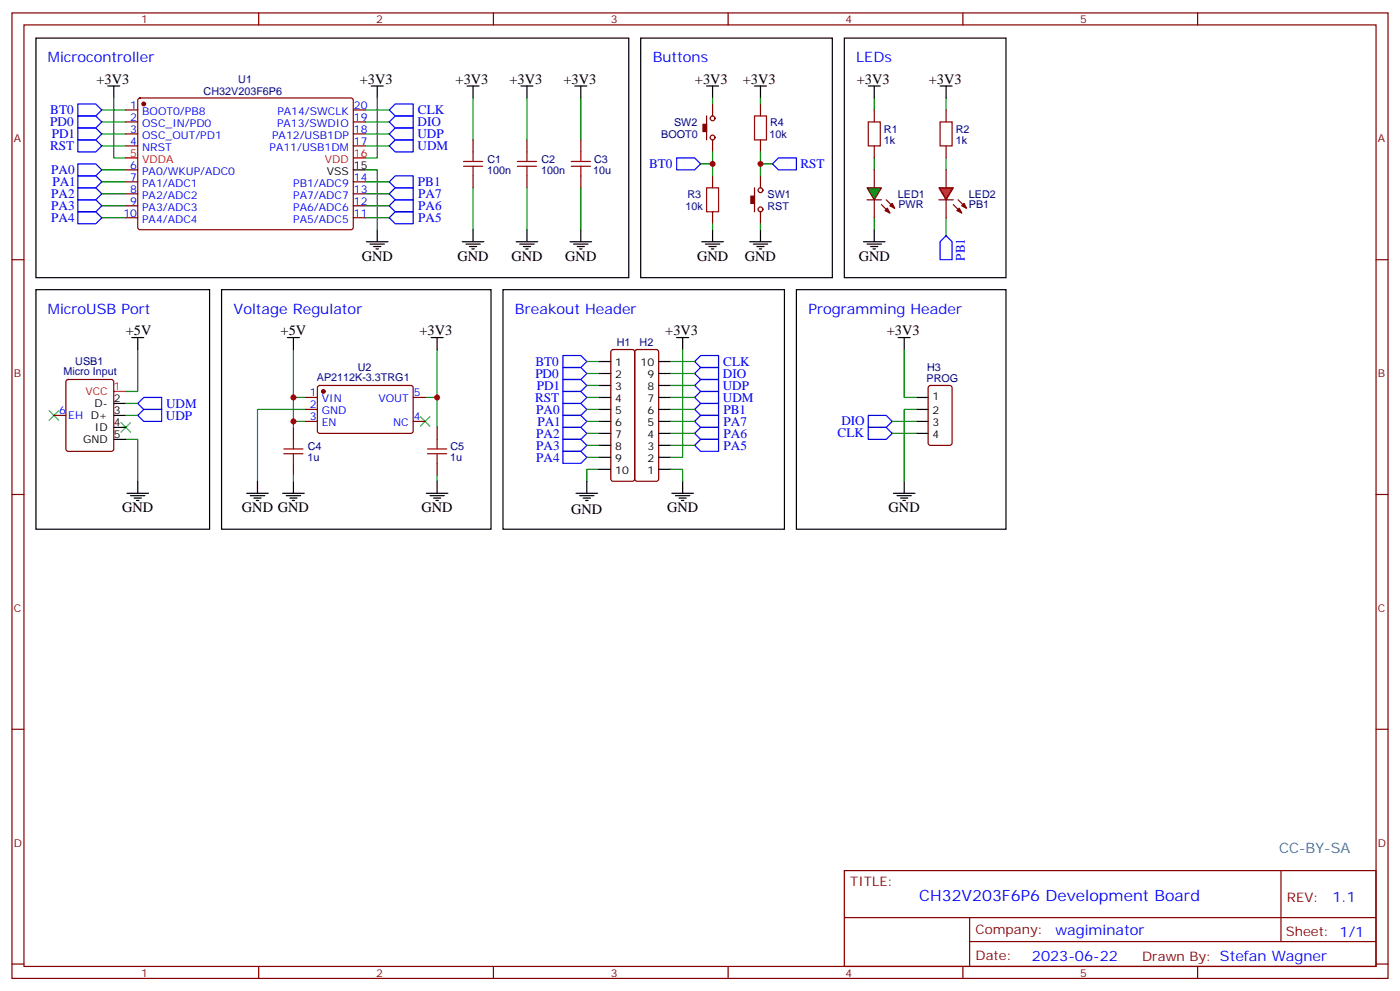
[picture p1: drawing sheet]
<svg xmlns="http://www.w3.org/2000/svg" width="412mm" height="292mm" viewBox="0 0 412 292" stroke-linecap="round" stroke-linejoin="round" font-family="sans-serif">
<g fill="none" stroke="#870000" stroke-width=".35">
<path d="M3.5 3.8h405.4v284.3h-405.4zM7.1 7.3h398.2v277.3h-398.2zM76.2 3.8v3.5M145.3 3.8v3.5M214.5 3.8v3.5M283.6 3.8v3.5M352.8 3.8v3.5M37 32.4h3.6M37 35.9h3.6M37 39.4h3.6M40.8 29.1l.5-.2h62.3l.5 .7-.1 37.6-.6 .5-62.4-.1-.4-.6v-37.4zM104.1 32.4h3.5"/>
<path d="M104.1 35.9h3.5M104.1 39.4h3.5M278.7 32.4v3.5M37 43h3.6M37 50h3.6M37 53.6h3.6M37 57.1h3.6M104.1 43h3.5M104.1 53.6h3.5M104.1 57.1h3.5M139.3 41.2v3.5M139.3 51.8v3.5"/>
<path d="M155.2 41.2v3.5M155.2 51.8v3.5M171.1 41.2v3.5M171.1 51.8v3.5M276.6 58.8h4.2M278.7 43v3.5M278.7 50v5.3M278.7 58.8v5.3M282.2 58.8l2.5 2.5M3.5 76.5h3.6M37 60.6h3.6M37 64.1h3.6"/>
<path d="M104.1 60.6h3.5M104.1 64.1h3.5M280.8 60.3l2.5 2.4M405.3 76.5h3.6M3.5 145.6h3.6M405.3 145.6h3.6M3.5 214.8h3.6M405.3 214.8h3.6M248.7 256.4h156.6v28.2h-156.6zM377.3 256.4v20.9M248.7 270.2h156.5M285.6 277.3h119.6"/>
<path d="M285.6 270.2v14.2M3.5 283.9h3.6M76.2 284.6v3.5M145.3 284.6v3.5M214.5 284.6v3.5M283.6 284.6v3.5M352.8 284.6v3.5M405.3 283.9h3.6"/>
</g>
<g fill="#870000" stroke="#870000" stroke-width=".35">
<path d="M281.9 62l.7-.7 .7 1.4z"/>
<path d="M283.3 60.6l.7-.7 .7 1.4z"/>
<circle cx="42.3" cy="30.6" r=".53"/>
</g>
<path d="M37 46.5h3.6M104.1 46.5h3.5" fill="none" stroke="#f00" stroke-width=".35"/>
<g fill="none" stroke="#000" stroke-width=".35">
<path d="M248.7 11.2h47.6v70.6h-47.6zM31.7 25.3h3.6M33.5 25.3v3.6M109.4 25.3h3.5M111.1 25.3v3.6M137.6 25.3h3.5M139.3 25.3v3.6M153.5 25.3h3.5M155.2 25.3v3.6M169.3 25.3h3.6M171.1 25.3v3.6M104.1 50h3.5"/>
<path d="M107.9 71.2h6.4M109 71.9h4.2M110.1 72.6h2.1M110.8 73.3h.7M111.1 67.7v3.5M136.2 71.2h6.3M137.2 71.9h4.3M138.3 72.6h2.1M139 73.3h.7M139.3 67.7v3.5M152 71.2h6.4M153.1 71.9h4.2"/>
<path d="M154.2 72.6h2.1M154.9 73.3h.7M155.2 67.7v3.5M167.9 71.2h6.4M169 71.9h4.2M170 72.6h2.2M170.7 73.3h.7M171.1 67.7v3.5"/>
</g>
<g fill="none" stroke="#00f" stroke-width=".35">
<path d="M22.9 30.6h5.3l1.8 1.8-1.8 1.7h-5.3zM22.9 34.1h5.3l1.8 1.8-1.8 1.8h-5.3zM22.9 37.7h5.3l1.8 1.7-1.8 1.8h-5.3zM114.7 39.4l1.7-1.7h5.3v3.5h-5.3zM114.7 35.9l1.7-1.8h5.3v3.6h-5.3zM116.4 30.6h5.3v3.5h-5.3l-1.7-1.7zM22.9 41.2h5.3l1.8 1.8-1.8 1.7h-5.3zM22.9 48.3h5.3l1.8 1.7-1.8 1.8h-5.3zM22.9 51.8h5.3l1.8 1.8-1.8 1.7h-5.3zM22.9 55.3h5.3l1.8 1.8-1.8 1.7h-5.3zM22.9 58.8h5.3l1.8 1.8-1.8 1.8h-5.3zM114.7 57.1l1.7-1.8h5.3v3.5h-5.3z"/>
<path d="M114.7 53.6l1.7-1.8h5.3v3.5h-5.3zM114.7 43l1.7-1.8h5.3v3.5h-5.3zM22.9 62.4h5.3l1.8 1.7-1.8 1.8h-5.3zM114.7 64.1l1.7-1.7h5.3v3.5h-5.3zM114.7 60.6l1.7-1.8h5.3v3.6h-5.3zM278.7 69.4l1.8 1.8v5.3h-3.6v-5.3z"/>
</g>
<g fill="none" stroke="#008700" stroke-width=".35">
<path d="M30 32.4h7M30 35.9h7M30 39.4h7M33.5 28.9v17.6h3.5M107.6 32.4h7.1M107.6 35.9h7.1M107.6 39.4h7.1M111.1 28.9v17.6h-3.5M139.3 28.9v12.3M155.2 28.9v12.3M171.1 28.9v12.3M278.7 28.9v3.5"/>
<path d="M30 43h7M30 50h7M30 53.6h7M30 57.1h7M107.6 50h3.5v17.7M107.6 43h7.1M107.6 53.6h7.1M107.6 57.1h7.1M139.3 55.3v12.4M155.2 55.3v12.4M171.1 55.3v12.4M278.7 46.5v3.5"/>
<path d="M30 60.6h7M30 64.1h7M107.6 60.6h7.1M107.6 64.1h7.1M257.5 64.1v3.6M278.7 64.1v5.3"/>
</g>
<g fill="none" stroke="#a10000" stroke-width=".35">
<path d="M276.9 35.9h3.6v7.1h-3.6zM136.5 47.6h5.7M136.5 49h5.7M139.3 44.7v2.9M139.3 49v2.8M152.4 47.6h5.6M152.4 49h5.6M155.2 44.7v2.9M155.2 49v2.8M168.3 47.6h5.6M168.3 49h5.6M171.1 44.7v2.9"/>
<path d="M171.1 49v2.8"/>
</g>
<path d="M276.6 55.3h4.2l-2.1 3.5z" fill="#f00" stroke="#870000" stroke-width=".35"/>
<path d="M257.5 28.9v3.5M257.5 46.5v3.5" fill="none" stroke="#008700" stroke-width=".35"/>
<path d="M254.4 71.2h6.3M255.4 71.9h4.2M256.5 72.6h2.1M257.2 73.3h.7M257.5 67.7v3.5" fill="none" stroke="#000" stroke-width=".35"/>
<path d="M255.8 35.9h3.5v7.1h-3.5z" fill="none" stroke="#a10000" stroke-width=".35"/>
<path d="M257.5 32.4v3.5M257.5 43v3.5M257.5 50v5.3M257.5 58.8v5.3" fill="none" stroke="#870000" stroke-width=".35"/>
<path d="M255.4 55.3h4.2l-2.1 3.5z" fill="#0c0" stroke="#870000" stroke-width=".35"/>
<g fill="none" stroke="#870000" stroke-width=".35">
<path d="M208.1 34.1v7.1M209.9 30.6v3.5M224 30.6v3.5M209.9 41.2v3.5M209.9 51.8v3.5M222.2 55.3v7.1M224 41.2v3.5M224 51.8v3.5M255.4 58.8h4.2M261.1 58.8l2.4 2.5M209.9 62.4v3.5M224 62.4v3.5"/>
<path d="M259.6 60.3l2.5 2.4M19.6 112l.5-.2h12.7l.7 .4v20l-.4 .7h-13l-.6-.4-.1-20zM90 117.1h3.5M93.7 113.7l.5-.2 27.1 .1 .4 .6-.1 13-.6 .4h-27.1l-.4-.7v-12.7zM121.7 117.1h3.5M180.2 103.1l.4-.2h5.7l.5 .2 .2 .5v37.4l-.3 .5-.4 .2h-5.7l-.5-.2-.2-.5v-37.4zM187.2 103.1l.5-.2h5.6l.5 .2 .2 .5v37.4l-.2 .5-.5 .2h-5.6l-.5-.2-.2-.5v-37.4zM273.6 113.7l.5-.2h5.7l.6 .5 .1 16.5-.5 .6-5.9 .1-.6-.5-.1-16.5zM15.9 122.3h3.5M86.4 125.9v3.5M86.4 136.5v3.5M90 120.6h3.5"/>
<path d="M90 124.1h3.5M121.7 124.1h3.5M128.8 125.9v3.5M128.8 136.5v3.5"/>
<circle cx="209.9" cy="34.9" r=".71"/>
<circle cx="209.9" cy="40.5" r=".71"/>
<circle cx="224" cy="56" r=".71"/>
<circle cx="224" cy="61.7" r=".71"/>
</g>
<g fill="#870000" stroke="#870000" stroke-width=".35">
<path d="M260.7 62l.7-.7 .7 1.4z"/>
<path d="M262.8 59.9l.7 1.4-1.4-.7z"/>
<path d="M221.2 57.8h1v2.1h-1z"/>
<path d="M207.1 36.6h1v2.1h-1z"/>
<circle cx="95.2" cy="115.3" r=".53"/>
</g>
<g fill="none" stroke="#000" stroke-width=".35">
<path d="M10.6 11.2h174.6v70.6h-174.6zM188.7 11.2h56.5v70.6h-56.5zM208.1 25.3h3.6M209.9 25.3v3.6M222.2 25.3h3.6M224 25.3v3.6M255.8 25.3h3.5M257.5 25.3v3.6M276.9 25.3h3.6M278.7 25.3v3.6M206.7 71.2h6.4M207.8 71.9h4.2"/>
<path d="M208.8 72.6h2.2M209.5 73.3h.8M209.9 67.7v3.5M220.8 71.2h6.4M221.9 71.9h4.2M223 72.6h2.1M223.7 73.3h.7M224 67.7v3.5M10.6 85.3h51.1v70.6h-51.1zM38.8 99.4h3.5M40.6 99.4v3.5M65.3 85.3h79.3v70.6h-79.3z"/>
<path d="M84.7 99.4h3.5M86.4 99.4v3.5M127 99.4h3.5M128.8 99.4v3.5M148.2 85.3h82.9v70.6h-82.9zM199.3 99.4h3.5M201.1 99.4v3.5M234.6 85.3h61.7v70.6h-61.7zM264.6 99.4h3.5M266.3 99.4v3.5M33.5 118.8h3.5M176.4 106.5h3.5"/>
<path d="M176.4 110h3.5M176.4 113.5h3.5M176.4 117.1h3.5M194 106.5h3.6M194 110h3.6M194 113.5h3.6M194 117.1h3.6M269.9 117.1h3.5M33.5 129.4h3.5M33.5 125.9h3.5M33.5 122.3h3.5M176.4 120.6h3.5"/>
<path d="M176.4 124.1h3.5M176.4 127.6h3.5M176.4 131.2h3.5M176.4 134.7h3.5M176.4 138.2h3.5M194 120.6h3.6M194 124.1h3.6M194 127.6h3.6M194 131.2h3.6M194 134.7h3.6M194 138.2h3.6M269.9 120.6h3.5"/>
<path d="M269.9 124.1h3.5M269.9 127.6h3.5M37.4 145.3h6.3M38.5 146h4.2M39.5 146.7h2.1M40.2 147.4h.7M40.6 141.7v3.6M72.7 145.3h6.3M73.7 146h4.3M74.8 146.7h2.1M75.5 147.4h.7M75.8 141.7v3.6"/>
<path d="M83.3 145.3h6.3M84.3 146h4.2M85.4 146.7h2.1M86.1 147.4h.7M86.4 141.7v3.6M125.6 145.3h6.3M126.6 146h4.3M127.7 146.7h2.1M128.4 147.4h.7M128.8 141.7v3.6M169.7 145.3h6.3M170.7 146h4.3"/>
<path d="M171.8 146.7h2.1M172.5 147.4h.7M172.9 141.7v3.6M197.9 145.3h6.4M199 146h4.2M200 146.7h2.1M200.7 147.4h.7M201.1 141.7v3.6M263.2 145.3h6.3M264.2 146h4.3M265.3 146.7h2.1M266 147.4h.7"/>
<path d="M266.3 141.7v3.6"/>
</g>
<path d="M222.2 34.1h3.6v7.1h-3.6zM208.1 55.3h3.6v7.1h-3.6zM83.6 133.6h5.7M83.6 132.2h5.7M86.4 129.4v2.8M86.4 133.6v2.9M125.9 133.6h5.7M125.9 132.2h5.7M128.8 129.4v2.8M128.8 133.6v2.9" fill="none" stroke="#a10000" stroke-width=".35"/>
<g fill="none" stroke="#008700" stroke-width=".35">
<path d="M209.9 28.9v1.7M224 28.9v1.7M206.4 48.3h3.5M209.9 44.7v7.1M224 44.7v7.1M224 48.3h3.5M209.9 65.9v1.8M224 65.9v1.8M37 118.8h3.6M40.6 102.9v12.4h-3.6M86.4 102.9v14.2h3.6M86.4 117.1v8.8"/>
<path d="M128.8 102.9v14.2h-3.6M128.8 117.1v8.8M172.9 106.5h3.5M172.9 110h3.5M172.9 113.5h3.5M172.9 117.1h3.5M197.6 106.5h7M197.6 110h7M197.6 113.5h7M197.6 117.1h7M201.1 102.9v31.8h-3.5M266.3 102.9v14.2h3.6"/>
<path d="M37 129.4h3.6v12.3M37 122.3h3.6M86.4 124.1h3.6M86.4 140v1.7M90 120.6h-14.2v21.1M128.8 140v1.7M172.9 124.1h3.5M172.9 120.6h3.5M172.9 127.6h3.5M172.9 131.2h3.5M172.9 134.7h3.5M176.4 138.2h-3.5v3.5"/>
<path d="M197.6 138.2h3.5v3.5M197.6 124.1h7M197.6 120.6h7M197.6 127.6h7M197.6 131.2h7M262.8 124.1h7.1M262.8 127.6h7.1M269.9 120.6h-3.6v21.1"/>
</g>
<path d="M14.5 120.9l2.8 2.9M17.3 120.9l-2.8 2.9M35.6 124.5l2.9 2.8M38.5 124.5l-2.9 2.8M123.8 122.7l2.8 2.8M126.6 122.7l-2.8 2.8" fill="none" stroke="#3c3" stroke-width=".35"/>
<path d="M33.5 115.3h3.5" fill="none" stroke="#f00" stroke-width=".35"/>
<g fill="none" stroke="#00f" stroke-width=".35">
<path d="M199.3 46.5h5.3l1.8 1.8-1.8 1.7h-5.3zM227.5 48.3l1.8-1.8h5.3v3.5h-5.3zM40.6 118.8l1.7-1.7h5.3v3.5h-5.3zM165.8 104.7h5.3l1.8 1.8-1.8 1.7h-5.3zM165.8 108.2h5.3l1.8 1.8-1.8 1.8h-5.3zM165.8 111.8h5.3l1.8 1.7-1.8 1.8h-5.3zM165.8 115.3h5.3l1.8 1.8-1.8 1.7h-5.3zM165.8 118.8h5.3l1.8 1.8-1.8 1.7h-5.3zM204.6 106.5l1.8-1.8h5.3v3.5h-5.3zM204.6 110l1.8-1.8h5.3v3.6h-5.3zM204.6 113.5l1.8-1.7h5.3v3.5h-5.3zM204.6 117.1l1.8-1.8h5.3v3.5h-5.3z"/>
<path d="M42.3 120.6h5.3v3.5h-5.3l-1.7-1.8zM165.8 122.3h5.3l1.8 1.8-1.8 1.8h-5.3zM165.8 125.9h5.3l1.8 1.7-1.8 1.8h-5.3zM165.8 129.4h5.3l1.8 1.8-1.8 1.7h-5.3zM165.8 132.9h5.3l1.8 1.8-1.8 1.8h-5.3zM204.6 120.6l1.8-1.8h5.3v3.5h-5.3zM204.6 124.1l1.8-1.8h5.3v3.6h-5.3zM204.6 127.6l1.8-1.7h5.3v3.5h-5.3zM204.6 131.2l1.8-1.8h5.3v3.5h-5.3zM255.8 125.9h5.3l1.7 1.7-1.7 1.8h-5.3zM255.8 122.3h5.3l1.7 1.8-1.7 1.8h-5.3z"/>
</g>
<g fill="#c00">
<circle cx="86.4" cy="124.1" r=".88"/>
<circle cx="86.4" cy="117.1" r=".88"/>
<circle cx="128.8" cy="117.1" r=".88"/>
<circle cx="209.9" cy="48.3" r=".88"/>
<circle cx="224" cy="48.3" r=".88"/>
</g>
<text font-size="4.6" fill="#00f" x="270.8" y="265.4">CH32V203F6P6 Development Board</text>
<g font-size="4.2" fill="#00f">
<text x="14.1" y="18.3">Microcontroller</text>
<text x="192.3" y="18.3">Buttons</text>
<text x="252.2" y="18.3">LEDs</text>
<text x="14.1" y="92.4">MicroUSB Port</text>
<text x="68.8" y="92.4">Voltage Regulator</text>
<text x="151.7" y="92.4">Breakout Header</text>
<text x="238.1" y="92.4">Programming Header</text>
<text x="392.5" y="265.7">1.1</text>
<text x="310.9" y="275.2">wagiminator</text>
<text x="304" y="283">2023-06-22</text>
</g>
<g font-size="4.2">
<text x="28.4" y="24.6">+3V3</text>
<text x="106" y="24.6">+3V3</text>
<text x="134.2" y="24.6">+3V3</text>
<text x="150.1" y="24.6">+3V3</text>
<text x="166" y="24.6">+3V3</text>
<text x="204.7" y="24.6">+3V3</text>
<text x="218.8" y="24.6">+3V3</text>
<text x="252.4" y="24.6">+3V3</text>
<text x="273.6" y="24.6">+3V3</text>
<text x="106.5" y="76.8">GND</text>
<text x="134.8" y="76.8">GND</text>
<text x="150.6" y="76.8">GND</text>
<text x="166.5" y="76.8">GND</text>
<text x="205.3" y="76.8">GND</text>
<text x="219.4" y="76.8">GND</text>
<text x="252.9" y="76.8">GND</text>
<text x="37" y="98.7">+5V</text>
<text x="82.7" y="98.7">+5V</text>
<text x="123.6" y="98.7">+3V3</text>
<text x="196" y="98.7">+3V3</text>
<text x="261.2" y="98.7">+3V3</text>
<text x="36" y="150.9">GND</text>
<text x="71.3" y="150.9">GND GND</text>
<text x="124.2" y="150.9">GND</text>
<text x="168.2" y="151.4">GND</text>
<text x="196.5" y="150.9">GND</text>
<text x="261.8" y="150.9">GND</text>
</g>
<text font-size="4.2" fill="#0099b0" x="376.8" y="251.1">CC-BY-SA</text>
<g font-size="3.9" fill="#00f">
<text x="14.8" y="33.7">BT0</text>
<text x="123.1" y="33.7">CLK</text>
<text x="14.8" y="37.2">PD0</text>
<text x="15.2" y="40.7">PD1</text>
<text x="123" y="40.7">UDP</text>
<text x="123" y="37.2">DIO</text>
<text x="14.7" y="44.2">RST</text>
<text x="123" y="44.3">UDM</text>
<text x="15.1" y="51.3">PA0</text>
<text x="191.2" y="49.5">BT0</text>
<text x="235.8" y="49.5">RST</text>
<text x="15.1" y="58.3">PA2</text>
<text x="15.4" y="54.8">PA1</text>
<text x="123.1" y="54.9">PB1</text>
<text x="123.2" y="58.4">PA7</text>
<text x="15.1" y="61.9">PA3</text>
<text x="15.1" y="65.4">PA4</text>
<text x="123.2" y="65.4">PA5</text>
<text x="123.2" y="61.9">PA6</text>
<text x="284.2" y="76.8" transform="rotate(-90 284.2 76.8)">PB1</text>
<text x="157.7" y="107.7">BT0</text>
<text x="213.1" y="107.8">CLK</text>
<text x="157.7" y="111.3">PD0</text>
<text x="213" y="111.3">DIO</text>
<text x="157.6" y="118.3">RST</text>
<text x="158.1" y="114.8">PD1</text>
<text x="212.9" y="114.8">UDP</text>
<text x="213" y="118.4">UDM</text>
<text x="48.9" y="123.6">UDP</text>
<text x="48.9" y="120.1">UDM</text>
<text x="158" y="121.8">PA0</text>
<text x="158.3" y="125.4">PA1</text>
<text x="213.1" y="121.9">PB1</text>
<text x="213.2" y="125.4">PA7</text>
<text x="247.9" y="125.3">DIO</text>
<text x="158" y="128.9">PA2</text>
<text x="213.2" y="128.9">PA6</text>
<text x="246.8" y="128.8">CLK</text>
<text x="158" y="132.4">PA3</text>
<text x="158" y="135.9">PA4</text>
<text x="213.2" y="132.5">PA5</text>
</g>
<g font-size="3.9" fill="#800">
<text x="250.5" y="261">TITLE:</text>
<text x="379.1" y="265.7">REV:</text>
<text x="287.4" y="275.2">Company:</text>
<text x="378.7" y="275.8">Sheet: 1/1</text>
<text x="287.4" y="282.9">Date:</text>
<text x="336.4" y="282.9">Drawn By: Stefan Wagner</text>
</g>
<g font-size="3.2" fill="#800">
<text x="41.6" y="6.8">1</text>
<text x="110.8" y="6.8">2</text>
<text x="179.9" y="6.8">3</text>
<text x="249.1" y="6.8">4</text>
<text x="318.2" y="6.8">5</text>
<text x="4.1" y="41.9">A</text>
<text x="405.9" y="41.9">A</text>
<text x="4.1" y="111.1">B</text>
<text x="405.9" y="111.1">B</text>
<text x="4.1" y="180.2">C</text>
<text x="405.9" y="180.2">C</text>
<text x="4.1" y="249.3">D</text>
<text x="405.9" y="249.3">D</text>
<text x="41.6" y="287.6">1</text>
<text x="110.8" y="287.6">2</text>
<text x="179.9" y="287.6">3</text>
<text x="249.1" y="287.6">4</text>
<text x="318.2" y="287.6">5</text>
</g>
<g font-size="3.2" fill="#000080">
<text x="60" y="27.9">CH32V203F6P6</text>
<text x="70.2" y="24.5">U1</text>
<text x="194.8" y="40.6">BOOT0</text>
<text x="198.6" y="37.1">SW2</text>
<text x="226.7" y="40.6">10k</text>
<text x="226.9" y="37.1">R4</text>
<text x="260.4" y="39.2">R1</text>
<text x="281.5" y="39.2">R2</text>
<text x="175" y="48">C3</text>
<text x="260.4" y="42.3">1k</text>
<text x="281.5" y="42.3">1k</text>
<text x="143.5" y="51.2">100n</text>
<text x="143.6" y="48">C1</text>
<text x="159.4" y="51.2">100n</text>
<text x="159.5" y="48">C2</text>
<text x="174.7" y="51.2">10u</text>
<text x="202.5" y="58.2">R3</text>
<text x="226.1" y="58.2">SW1</text>
<text x="264.5" y="58.2">LED1</text>
<text x="285.4" y="58.2">LED2</text>
<text x="201.9" y="61.7">10k</text>
<text x="226.1" y="61.8">RST</text>
<text x="264.6" y="61.4">PWR</text>
<text x="285.4" y="61.4">PB1</text>
<text x="181.7" y="102">H1</text>
<text x="188.4" y="102">H2</text>
<text x="22.2" y="107.5">USB1</text>
<text x="18.7" y="110.4">Micro Input</text>
<text x="93.3" y="112.2">AP2112K-3.3TRG1</text>
<text x="105.4" y="109.1">U2</text>
<text x="272.9" y="112.5">PROG</text>
<text x="273.1" y="109.3">H3</text>
<text x="90.6" y="135.8">1u</text>
<text x="90.7" y="132.7">C4</text>
<text x="132.6" y="135.8">1u</text>
<text x="132.7" y="132.7">C5</text>
</g>
<g font-size="3.2" fill="#00f">
<text x="38.4" y="32">1</text>
<text x="38.4" y="35.6">2</text>
<text x="41.9" y="33.8">BOOT0/PB8</text>
<text x="81.7" y="33.8">PA14/SWCLK</text>
<text x="104.2" y="35.6">19</text>
<text x="104.2" y="32">20</text>
<text x="38.4" y="39.1">3</text>
<text x="41.9" y="37.3">OSC_IN/PD0</text>
<text x="41.9" y="40.9">OSC_OUT/PD1</text>
<text x="80.2" y="40.9">PA12/USB1DP</text>
<text x="81.6" y="37.3">PA13/SWDIO</text>
<text x="104.2" y="39.1">18</text>
<text x="38.4" y="42.6">4</text>
<text x="41.9" y="44.4">NRST</text>
<text x="79.4" y="44.4">PA11/USB1DM</text>
<text x="104.2" y="42.6">17</text>
<text x="38.4" y="49.7">6</text>
<text x="38.4" y="53.2">7</text>
<text x="41.9" y="51.4">PA0/WKUP/ADC0</text>
<text x="104.2" y="53.2">14</text>
<text x="38.4" y="56.7">8</text>
<text x="41.9" y="55">PA1/ADC1</text>
<text x="41.9" y="58.5">PA2/ADC2</text>
<text x="86.4" y="55">PB1/ADC9</text>
<text x="86.4" y="58.5">PA7/ADC7</text>
<text x="104.2" y="56.7">13</text>
<text x="36.4" y="63.8">10</text>
<text x="38.4" y="60.3">9</text>
<text x="41.9" y="62">PA3/ADC3</text>
<text x="41.9" y="65.5">PA4/ADC4</text>
<text x="86.4" y="65.5">PA5/ADC5</text>
<text x="86.4" y="62">PA6/ADC6</text>
<text x="104.2" y="63.8">11</text>
<text x="104.2" y="60.3">12</text>
<text x="91.3" y="116.7">1</text>
<text x="94.8" y="118.5">VIN</text>
<text x="111.5" y="118.5">VOUT</text>
<text x="121.9" y="116.7">5</text>
<text x="17.4" y="122">6</text>
<text x="20.1" y="123.4">EH D+</text>
<text x="91.3" y="120.2">2</text>
<text x="91.3" y="123.8">3</text>
<text x="94.8" y="122">GND</text>
<text x="94.8" y="125.5">EN</text>
<text x="115.8" y="125.5">NC</text>
<text x="121.9" y="123.8">4</text>
</g>
<g font-size="3.2" fill="#f00">
<text x="38.4" y="46.1">5</text>
<text x="41.9" y="47.9">VDDA</text>
<text x="95.7" y="47.9">VDD</text>
<text x="104.2" y="46.1">16</text>
<text x="25.1" y="116.3">VCC</text>
<text x="33.5" y="114.9">1</text>
</g>
<g font-size="3.2">
<text x="96.3" y="51.4">VSS</text>
<text x="104.2" y="49.7">15</text>
<text x="181.2" y="107.9">1</text>
<text x="188.7" y="107.9">10</text>
<text x="181.2" y="111.4">2</text>
<text x="190.7" y="111.4">9</text>
<text x="27.9" y="119.9">D-</text>
<text x="33.5" y="118.5">2</text>
<text x="181.2" y="114.9">3</text>
<text x="181.2" y="118.5">4</text>
<text x="190.7" y="118.5">7</text>
<text x="190.7" y="114.9">8</text>
<text x="274.7" y="117.8">1</text>
<text x="33.5" y="125.5">4</text>
<text x="33.5" y="122">3</text>
<text x="181.2" y="122">5</text>
<text x="181.2" y="125.5">6</text>
<text x="190.7" y="125.5">5</text>
<text x="190.7" y="122">6</text>
<text x="274.7" y="122">2</text>
<text x="274.7" y="125.5">3</text>
<text x="24.5" y="130.5">GND</text>
<text x="28" y="126.9">ID</text>
<text x="33.5" y="129">5</text>
<text x="181.2" y="129">7</text>
<text x="190.7" y="129">4</text>
<text x="274.7" y="129">4</text>
<text x="181.2" y="132.6">8</text>
<text x="181.2" y="136.1">9</text>
<text x="190.7" y="136.1">2</text>
<text x="190.7" y="132.6">3</text>
<text x="181.2" y="139.6">10</text>
<text x="190.7" y="139.6">1</text>
</g>
</svg>
